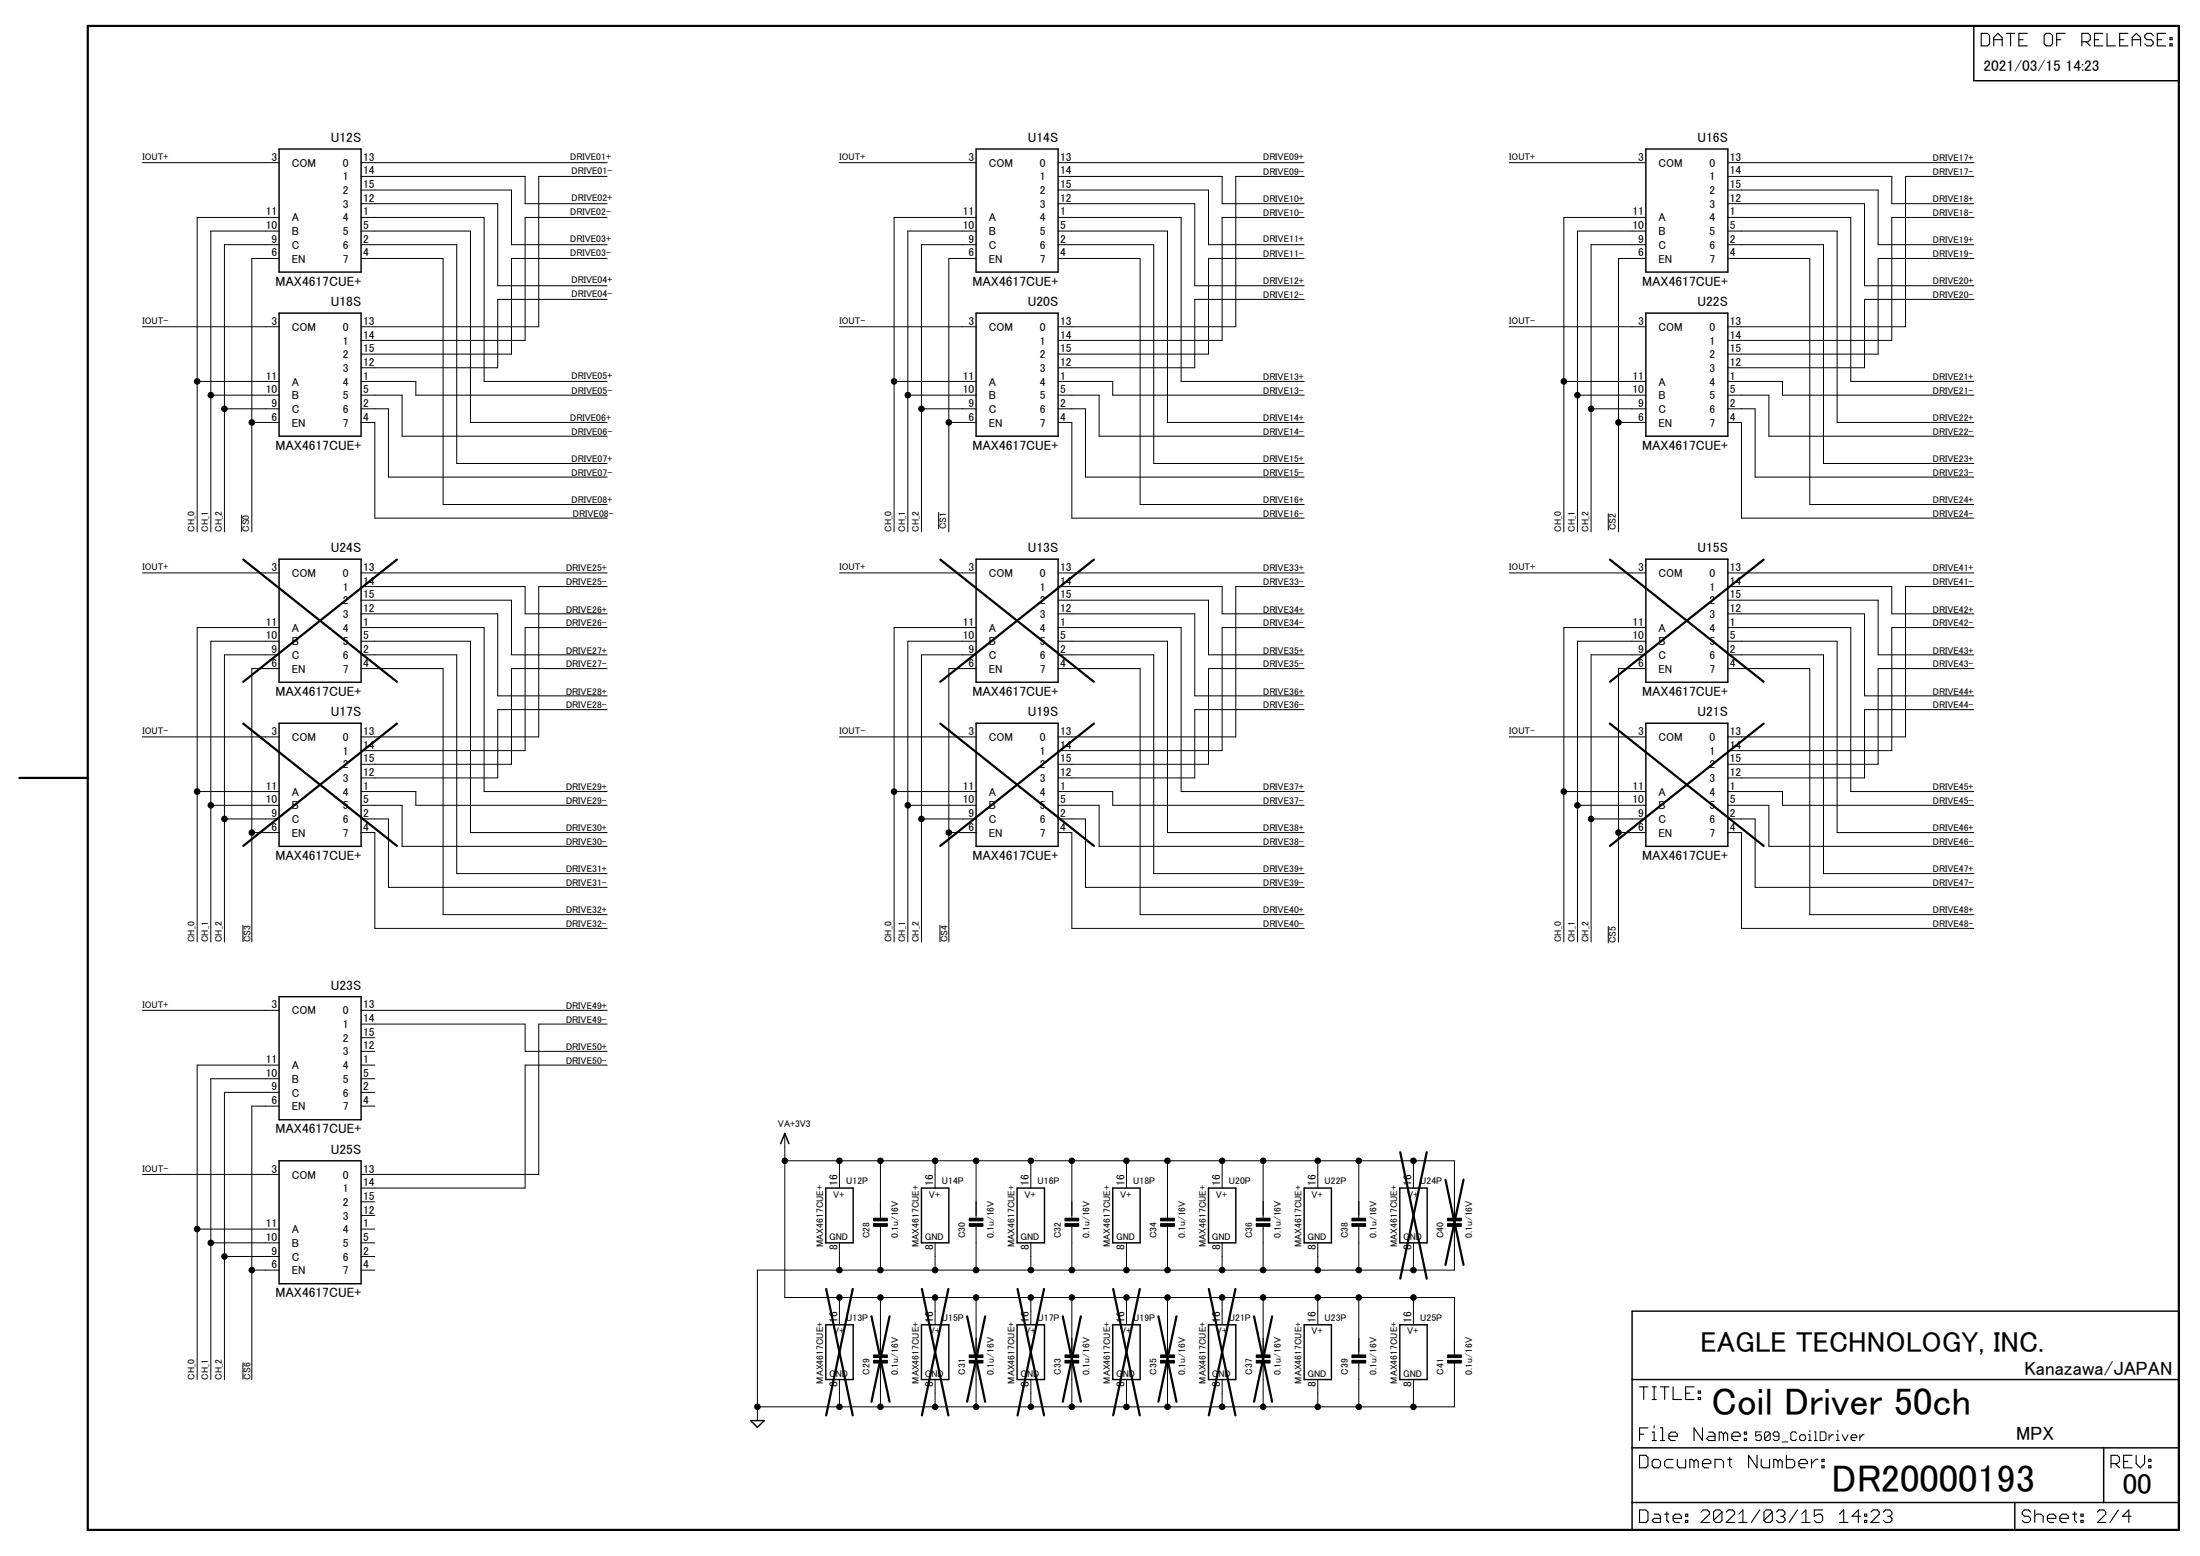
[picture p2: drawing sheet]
<svg xmlns="http://www.w3.org/2000/svg" width="420mm" height="297mm" viewBox="0 0 420 297" stroke-linecap="round" stroke-linejoin="round" font-family="sans-serif">
<g fill="none" stroke="#000" stroke-width=".19">
<path d="M27.2 31.1h26.1M69 31.1h47M69 33.7h31.3v5.2h15.7M69 36.3h28.7v10.4h18.3M69 38.9h26.1v15.6h20.9M116 33.7h-13.1v28.7h-33.9M160.3 31.1h26.1M202.1 31.1h47M202.1 33.7h31.3v5.2h15.7M202.1 36.3h28.7v10.4h18.3M202.1 38.9h26.1v15.6h20.9M249.1 33.7h-13.1v28.7h-33.9"/>
<path d="M288.2 31.1h26.1M330 31.1h47M330 33.7h31.3v5.2h15.7M330 36.3h28.7v10.4h18.3M330 38.9h26.1v15.6h20.9M377 33.7h-13.1v28.7h-33.9M53.3 41.5h-15.6v60M53.3 44.1h-13v57.4M53.3 46.7h-10.4v54.8M53.3 49.3h-5.2v52.2M69 41.5h23.5v31.3h23.5M69 44.1h20.9v36.5h26.1"/>
<path d="M69 46.7h18.2v41.8h28.8M69 49.3h15.6v47h31.4M116 41.5h-15.7v23.5h-31.3M116 49.3h-18.3v18.3h-28.7M116 57.1h-20.9v13.1h-26.1M186.4 41.5h-15.6v60M186.4 44.1h-13v57.4M186.4 46.7h-10.4v54.8M186.4 49.3h-5.2v52.2M202.1 41.5h23.5v31.3h23.5M202.1 44.1h20.9v36.5h26.1M202.1 46.7h18.2v41.8h28.8"/>
<path d="M202.1 49.3h15.6v47h31.4M249.1 41.5h-15.7v23.5h-31.3M249.1 49.3h-18.3v18.3h-28.7M249.1 57.1h-20.9v13.1h-26.1M314.3 41.5h-15.6v60M314.3 44.1h-13v57.4M314.3 46.7h-10.4v54.8M314.3 49.3h-5.2v52.2M330 49.3h15.6v47h31.4M330 41.5h23.5v31.3h23.5M330 44.1h20.9v36.5h26.1M330 46.7h18.3v41.8h28.7"/>
<path d="M377 41.5h-15.7v23.5h-31.3M377 49.3h-18.3v18.3h-28.7M377 57.1h-20.9v13.1h-26.1M27.2 62.4h26.1M37.7 72.8h15.6M40.3 75.4h13M42.9 78h10.4M69 72.8h10.4v2.6h36.6M69 75.4h7.8v7.9h39.2M69 78h5.2v13.1h41.8M160.3 62.4h26.1M170.8 72.8h15.6"/>
<path d="M173.4 75.4h13M176 78h10.4M202.1 72.8h10.4v2.6h36.6M202.1 75.4h7.8v7.9h39.2M202.1 78h5.2v13.1h41.8M288.2 62.4h26.1M298.7 72.8h15.6M301.3 75.4h13M303.9 78h10.4M330 72.8h10.4v2.6h36.6M330 75.4h7.8v7.9h39.2M330 78h5.2v13.1h41.8"/>
<path d="M46.1 98.3v3.2M48.1 80.6h5.2M69 80.6h2.6v18.3h44.4M179.3 97.7v3.3M181.2 80.6h5.2M202.1 80.6h2.6v18.3h44.4M307.1 98v3.3M309.1 80.6h5.2M330 80.6h2.6v18.3h44.4M27.2 109.4h26.1M53.3 119.8h-15.6v60M69 109.4h47"/>
<path d="M69 112h31.3v5.2h15.7M69 114.6h28.7v10.4h18.3M69 117.2h26.1v15.6h20.9M69 119.8h23.5v31.3h23.5M116 112h-13.1v28.7h-33.9M116 119.8h-15.7v23.5h-31.3M160.3 109.4h26.1M186.4 119.8h-15.6v60M202.1 109.4h47M202.1 112h31.3v5.2h15.7M202.1 114.6h28.7v10.4h18.3M202.1 117.2h26.1v15.6h20.9"/>
<path d="M202.1 119.8h23.5v31.3h23.5M249.1 112h-13.1v28.7h-33.9M249.1 119.8h-15.7v23.5h-31.3M288.2 109.4h26.1M314.3 119.8h-15.6v60M330 109.4h47M330 112h31.3v5.2h15.7M330 114.6h28.7v10.4h18.3M330 117.2h26.1v15.6h20.9M330 119.8h23.5v31.3h23.5M377 112h-13.1v28.7h-33.9M377 119.8h-15.7v23.5h-31.3"/>
<path d="M53.3 122.4h-13v57.4M53.3 125h-10.4v54.8M53.3 127.6h-5.2v52.2M69 122.4h20.9v36.5h26.1M69 125h18.2v41.8h28.8M69 127.6h15.6v47h31.4M116 127.6h-18.3v18.3h-28.7M116 135.5h-20.9v13h-26.1M186.4 122.4h-13v57.4M186.4 125h-10.4v54.8M186.4 127.6h-5.2v52.2M202.1 122.4h20.9v36.5h26.1"/>
<path d="M202.1 125h18.2v41.8h28.8M202.1 127.6h15.6v47h31.4M249.1 127.6h-18.3v18.3h-28.7M249.1 135.5h-20.9v13h-26.1M314.3 122.4h-13v57.4M314.3 125h-10.4v54.8M314.3 127.6h-5.2v52.2M330 127.6h15.6v47h31.4M330 122.4h20.9v36.5h26.1M330 125h18.3v41.8h28.7M377 127.6h-18.3v18.3h-28.7M377 135.5h-20.9v13h-26.1"/>
<path d="M27.2 140.7h26.1M37.7 151.1h15.6M40.3 153.7h13M42.9 156.3h10.4M48.1 158.9h5.2M69 151.1h10.4v2.6h36.6M69 153.7h7.8v7.9h39.2M69 156.3h5.2v13.1h41.8M69 158.9h2.6v18.3h44.4M160.3 140.7h26.1M170.8 151.1h15.6M173.4 153.7h13"/>
<path d="M176 156.3h10.4M181.2 158.9h5.2M202.1 151.1h10.4v2.6h36.6M202.1 153.7h7.8v7.9h39.2M202.1 156.3h5.2v13.1h41.8M202.1 158.9h2.6v18.3h44.4M288.2 140.7h26.1M298.7 151.1h15.6M301.3 153.7h13M303.9 156.3h10.4M309.1 158.9h5.2M330 151.1h10.4v2.6h36.6"/>
<path d="M330 153.7h7.8v7.9h39.2M330 156.3h5.2v13.1h41.8M330 158.9h2.6v18.3h44.4M46.4 176.6v3.2M179.5 176.6v3.2M307.1 176.8v3.3M27.2 192.9h26.1M69 192.9h47M69 195.5h31.3v5.2h15.7M69 198.1h2.6M116 195.5h-13.1v28.7h-33.9M53.3 203.3h-15.6v60.1"/>
<path d="M53.3 205.9h-13v57.5M53.3 208.5h-10.4v54.9M53.3 211.2h-5.2v52.2M69 200.7h2.6M69 203.3h2.6M69 205.9h2.6M69 208.5h2.6M69 211.2h2.6M116 203.3h-15.7v23.5h-31.3M149.9 216.4v31.3h127.9v11M27.2 224.2h26.1M37.7 234.6h15.6"/>
<path d="M40.3 237.3h13M42.9 239.9h10.4M69 229.4h2.6M69 232h2.6M69 234.6h2.6M69 237.3h2.6M69 239.9h2.6M149.9 221.6h127.9v11M160.3 221.6v5.2M160.3 237.3v5.2M168.1 221.6v11M168.1 234.1v8.4"/>
<path d="M178.6 221.6v5.2M178.6 237.3v5.2M186.4 221.6v11M186.4 234.1v8.4M196.9 221.6v5.2M196.9 237.3v5.2M204.7 221.6v11M204.7 234.1v8.4M215.1 221.6v5.2M215.1 237.3v5.2M223 221.6v11M223 234.1v8.4"/>
<path d="M233.4 221.6v5.2M233.4 237.3v5.2M241.2 221.6v11M241.2 234.1v8.4M251.7 221.6v5.2M251.7 237.3v5.2M259.5 221.6v11M259.5 234.1v8.4M269.9 221.6v5.2M269.9 237.3v5.2M277.8 234.1v8.4h-133.1v28.7M48.1 242.5h5.2"/>
<path d="M69 242.5h2.6M160.3 247.7v5.2M168.1 247.7v11M178.6 247.7v5.2M186.4 247.7v11M196.9 247.7v5.2M204.7 247.7v11M215.1 247.7v5.2M223 247.7v11M233.4 247.7v5.2M241.2 247.7v11M251.7 247.7v5.2"/>
<path d="M259.5 247.7v11M269.9 247.7v5.2M46.4 260.1v3.3M160.3 263.4v5.2M168.1 260.2v8.4M178.6 263.4v5.2M186.4 260.2v8.4M196.9 263.4v5.2M204.7 260.2v8.4M215.1 263.4v5.2M223 260.2v8.4M233.4 263.4v5.2"/>
<path d="M241.2 260.2v8.4M251.7 263.4v5.2M259.5 260.2v8.4M269.9 263.4v5.2M277.8 260.2v8.4h-133.1M336.4 273.3h-1.1v.9l.5-.3h.3l.3 .3v.5l-.3 .3h-.5l-.3-.3M338.1 273.6l-.3-.3h-.6l-.2 .3v1.1M338.1 273.6v1.1l-.3 .3h-.6l-.2-.3M338.1 273.6l-1.1 1.1M339.7 274.2h-.8l-.3-.3v-.3l.3-.3h.6l.2 .3v1.1l-.2 .3h-.6l-.3-.3M340.3 275.3h1.1M343.1 273.6l-.3-.3h-.5l-.3 .3v1.1l.3 .3h.5l.3-.3"/>
<path d="M344 273.9h.5l.3 .3v.5l-.3 .3h-.5l-.3-.3v-.5zM345.4 273.9h.3v1.1M345.4 275h.5M345.7 273.1v.2M346.5 273.3h.3v1.7M346.5 275h.5M347.6 273.3h.8l.3 .3v1.1l-.3 .3h-.8zM349.3 273.9v1.1M350.1 273.9h-.2l-.6 .5M350.7 273.9h.3v1.1M350.7 275h.6M351 273.1v.2"/>
<path d="M351.8 273.9l.6 1.1 .5-1.1M353.5 274.4h1.1v-.2l-.3-.3h-.5l-.3 .3v.5l.3 .3h.5M355.2 273.9v1.1M356 273.9h-.3l-.5 .5"/>
</g>
<g fill="none" stroke="#000" stroke-width=".42">
<path d="M16.8 5h399.3v287.1h-399.3zM46.5 106.8l29.3 23.4M75.8 106.8l-29.3 23.4M179.6 106.8l29.3 23.4M208.9 106.8l-29.3 23.4M307.5 106.8l29.3 23.4M336.8 106.8l-29.3 23.4M46.5 138.1l29.3 23.4M75.8 138.1l-29.3 23.4M179.6 138.1l29.3 23.4M208.9 138.1l-29.3 23.4M307.5 138.1l29.3 23.4"/>
<path d="M336.8 138.1l-29.3 23.4M3.7 148.5h13.1M267.4 220l5.1 24.1M272.5 220l-5.1 24.1M276.1 225.2l3.4 16.3M279.5 225.2l-3.4 16.3M157.8 246.1l5.1 24.1M162.9 246.1l-5.1 24.1M166.4 251.3l3.5 16.3M169.9 251.3l-3.5 16.3M176.1 246.1l5 24.1M181.1 246.1l-5 24.1"/>
<path d="M184.7 251.3l3.5 16.3M188.2 251.3l-3.5 16.3M194.3 246.1l5.1 24.1M199.4 246.1l-5.1 24.1M203 251.3l3.4 16.3M206.4 251.3l-3.4 16.3M212.6 246.1l5.1 24.1M217.7 246.1l-5.1 24.1M221.2 251.3l3.5 16.3M224.7 251.3l-3.5 16.3M230.9 246.1l5 24.1M235.9 246.1l-5 24.1"/>
<path d="M239.5 251.3l3.5 16.3M243 251.3l-3.5 16.3"/>
</g>
<g fill="none" stroke="#000" stroke-width=".28">
<path d="M377 5h39.1v10.4h-39.1zM53.3 28.4h15.7v23.5h-15.7zM186.4 28.4h15.7v23.5h-15.7zM314.3 28.4h15.7v23.5h-15.7zM53.3 59.8h15.7v23.5h-15.7zM186.4 59.8h15.7v23.5h-15.7zM314.3 59.8h15.7v23.5h-15.7zM53.3 106.7h15.7v23.5h-15.7zM186.4 106.7h15.7v23.5h-15.7zM314.3 106.7h15.7v23.5h-15.7zM53.3 138.1h15.7v23.5h-15.7zM186.4 138.1h15.7v23.5h-15.7z"/>
<path d="M314.3 138.1h15.7v23.5h-15.7zM53.3 190.3h15.7v23.5h-15.7zM149.1 218.3l.8-1.9 .8 1.9M53.3 221.6h15.7v23.5h-15.7zM157.7 226.8h5.2v10.5h-5.2zM176 226.8h5.2v10.5h-5.2zM194.2 226.8h5.3v10.5h-5.3zM212.5 226.8h5.2v10.5h-5.2zM230.8 226.8h5.2v10.5h-5.2zM249.1 226.8h5.2v10.5h-5.2zM267.3 226.8h5.3v10.5h-5.3zM157.7 252.9h5.2v10.5h-5.2z"/>
<path d="M176 252.9h5.2v10.5h-5.2zM194.2 252.9h5.3v10.5h-5.3zM212.5 252.9h5.2v10.5h-5.2zM230.8 252.9h5.2v10.5h-5.2zM249.1 252.9h5.2v10.5h-5.2zM267.3 252.9h5.3v10.5h-5.3zM311.7 250.3h104.4v41.8h-104.4zM143.4 271.2h2.6l-1.3 1.3zM311.7 276.4h104.4M311.7 263.4h104.4M401.8 276.4v10.4M311.7 286.8h104.4"/>
<path d="M384.8 286.8v5.3"/>
</g>
<g fill="none" stroke="#000" stroke-width=".21">
<path d="M378.4 6.4h1.2l.4 .4v1.6l-.4 .4h-1.2zM380.8 8.8v-1.6l.8-.8 .8 .8v1.6M380.8 7.6h1.6M383.2 6.4h1.6M384 6.4v2.4M385.6 7.6h.8M387.2 6.4h-1.6v2.4h1.6M390.8 6.4h.8l.4 .4v1.6l-.4 .4h-.8l-.4-.4v-1.6zM392.8 7.6h.8M394.4 6.4h-1.6v2.4M397.6 8h1.2l.4-.4v-.8l-.4-.4h-1.2v2.4M398.4 8l.8 .8"/>
<path d="M400 7.6h.8M401.6 6.4h-1.6v2.4h1.6M402.4 6.4v2.4h1.6M404.8 7.6h.8M406.4 6.4h-1.6v2.4h1.6M407.2 7.6h1.6M407.2 8.8v-1.6l.8-.8 .8 .8v1.6M411.2 6.8l-.4-.4h-.8l-.4 .4v.4l.4 .4h.8l.4 .4v.4l-.4 .4h-.8l-.4-.4M412 7.6h.8M413.6 6.4h-1.6v2.4h1.6M414.4 8.4h.4v.4h-.4zM414.4 7.2h.4v.4h-.4z"/>
<path d="M313.1 277.8h1.2l.4 .4v1.6l-.4 .4h-1.2zM313.1 264.8h1.6M313.1 273.8h.8M313.9 264.8v2.4M314.7 272.6h-1.6v2.4M315.5 264.8h.8M315.5 267.2h.8M315.5 273.4h.4v1.6M315.5 275h.8M315.9 278.6h.8l.4 .4v.8l-.4 .4h-.8l-.4-.4v-.8zM315.9 264.8v2.4M315.9 272.2v.4"/>
<path d="M317.1 264.8h1.6M317.1 272.6h.4v2.4M317.1 275h.8M317.9 264.8v2.4M318.7 274.2h1.6v-.4l-.4-.4h-.8l-.4 .4v.8l.4 .4h.8M319.5 264.8v2.4h1.6M319.5 278.6h-1.2l-.4 .4v.8l.4 .4h1.2M320.3 278.6v1.2l.4 .4h1.2v-1.6M321.9 266h.8M323.5 264.8h-1.6v2.4h1.6M323.5 279l-.4-.4h-.4v1.6M323.5 279l.4-.4 .4 .4v1.2"/>
<path d="M323.5 279v1.2M324.3 266.8h.4v.4h-.4zM324.3 265.6h.4v.4h-.4zM325.1 279.4h1.6v-.4l-.4-.4h-.8l-.4 .4v.8l.4 .4h.8M325.1 272.6v2.4l-1.6-2.4v2.4M326.3 273.4h.8l.4 .4v1.2h-1.2l-.4-.4 .4-.4h1.2M329.1 273.8v1.2M329.1 273.8l-.4-.4h-.4v1.6M329.1 273.8l.4-.4 .4 .4v1.2M329.9 278.6h.9M330.3 278.2v1.6l.5 .4M330.8 274.2h1.5v-.4l-.4-.4h-.7l-.4 .4v.8l.4 .4h.7"/>
<path d="M333.1 273.4h.4v.4h-.4zM333.1 274.6h.4v.4h-.4zM335.6 277.8v2.4l-1.7-2.4v2.4M336.4 278.6v1.2l.3 .4h1.2v-1.6M339.6 279l-.4-.4h-.4v1.6M339.6 279v1.2M339.6 279l.4-.4 .4 .4v1.2M341.2 277.8v2.4h1.1l.5-.4v-.8l-.5-.4h-1.1M343.6 279.4h1.6v-.4l-.4-.4h-.8l-.4 .4v.8l.4 .4h.8M346 278.6v1.6M347.2 278.6h-.4l-.8 .8M348 279.8h.4v.4h-.4z"/>
<path d="M348 278.6h.4v.4h-.4zM403.2 279.4h1.2l.4-.4v-.8l-.4-.4h-1.2v2.4M404 279.4l.8 .8M405.6 279h.8M407.2 277.8h-1.6v2.4h1.6M408 277.8v1.6l.8 .8 .8-.8v-1.6M410.4 279.8h.4v.4h-.4zM410.4 278.6h.4v.4h-.4zM313.1 288.2h1.2l.4 .4v1.6l-.4 .4h-1.2zM315.9 289.1h.8l.4 .4v1.1h-1.2l-.4-.4 .4-.3h1.2M317.9 289.1h.8M318.3 288.6v1.6l.4 .4"/>
<path d="M319.5 289.9h1.6v-.4l-.4-.4h-.8l-.4 .4v.7l.4 .4h.8M321.9 290.2h.4v.4h-.4zM321.9 289.1h.4v.4h-.4zM324.9 288.6l.4-.4h.8l.4 .4v.5l-1.6 1.5h1.6M327.5 280.2v-1.6h1.2l.4 .4v1.2M328.9 288.6v1.6l-.4 .4h-.8l-.4-.4M328.9 288.6l-.4-.4h-.8l-.4 .4v1.6M328.9 288.6l-1.6 1.6M329.7 288.6l.4-.4h.8l.4 .4v.5l-1.6 1.5h1.6M332.1 290.6h1.6M332.1 289.1l.8-.9v2.4M336.1 288.2l-1.6 2.4"/>
<path d="M338.5 288.6v1.6l-.4 .4h-.8l-.4-.4M338.5 288.6l-.4-.4h-.8l-.4 .4v1.6M338.5 288.6l-1.6 1.6M339.3 288.6l.4-.4h.8l.4 .4v.5l-.4 .4M340.1 289.5h.4M340.5 289.5l.4 .4v.3l-.4 .4h-.8l-.4-.4M343.3 288.2l-1.6 2.4M344.1 290.6h1.6M344.1 289.1l.8-.9v2.4M348.1 288.2h-1.6v1.3l.8-.4h.4l.4 .4v.7l-.4 .4h-.8l-.4-.4M351.3 290.6h1.6M351.3 289.1l.8-.9v2.4"/>
<path d="M355.3 289.5h-1.6l1.2-1.3v2.4M356.1 290.2h.4v.4h-.4zM356.1 289.1h.4v.4h-.4zM357.3 288.6l.4-.4h.8l.4 .4v.5l-1.6 1.5h1.6M359.7 288.6l.4-.4h.8l.4 .4v.5l-.4 .4M360.5 289.5h.4M360.9 289.5l.4 .4v.3l-.4 .4h-.8l-.4-.4M387.8 288.6l-.4-.4h-.8l-.4 .4v.5l.4 .4h.8l.4 .4v.3l-.4 .4h-.8l-.4-.4M388.6 289.5l.4-.4h.8l.4 .4v1.1M388.6 288.2v2.4M391 289.9h1.6v-.4l-.4-.4h-.8l-.4 .4v.7l.4 .4h.8M393.4 289.9h1.6v-.4l-.4-.4h-.8l-.4 .4v.7l.4 .4h.8"/>
<path d="M395.8 289.1h.8M396.2 288.6v1.6l.4 .4M397.4 290.2h.4v.4h-.4zM397.4 289.1h.4v.4h-.4zM400.6 288.6l.4-.4h.8l.4 .4v.5l-1.6 1.5h1.6M404.6 288.2l-1.6 2.4M407 289.5h-1.6l1.2-1.3v2.4"/>
</g>
<g fill="#000" stroke="#000" stroke-width=".19">
<path d="M166.8 232.6h2.7v.5h-2.7zM166.8 233.6h2.7v.5h-2.7zM185.1 232.6h2.6v.5h-2.6zM185.1 233.6h2.6v.5h-2.6zM203.4 232.6h2.6v.5h-2.6zM203.4 233.6h2.6v.5h-2.6zM221.7 232.6h2.6v.5h-2.6zM221.7 233.6h2.6v.5h-2.6zM239.9 232.6h2.6v.5h-2.6zM239.9 233.6h2.6v.5h-2.6zM258.2 232.6h2.6v.5h-2.6zM258.2 233.6h2.6v.5h-2.6z"/>
<path d="M276.5 232.6h2.6v.5h-2.6zM276.5 233.6h2.6v.5h-2.6zM166.8 258.7h2.7v.5h-2.7zM166.8 259.7h2.7v.5h-2.7zM185.1 258.7h2.6v.5h-2.6zM185.1 259.7h2.6v.5h-2.6zM203.4 258.7h2.6v.5h-2.6zM203.4 259.7h2.6v.5h-2.6zM221.7 258.7h2.6v.5h-2.6zM221.7 259.7h2.6v.5h-2.6zM239.9 258.7h2.6v.5h-2.6zM239.9 259.7h2.6v.5h-2.6z"/>
<path d="M258.2 258.7h2.6v.5h-2.6zM258.2 259.7h2.6v.5h-2.6zM276.5 258.7h2.6v.5h-2.6zM276.5 259.7h2.6v.5h-2.6z"/>
</g>
<g fill="#000" stroke="#000" stroke-width=".19">
<circle cx="37.7" cy="72.8" r=".53"/>
<circle cx="40.3" cy="75.4" r=".53"/>
<circle cx="42.9" cy="78" r=".53"/>
<circle cx="170.8" cy="72.8" r=".53"/>
<circle cx="173.4" cy="75.4" r=".53"/>
<circle cx="176" cy="78" r=".53"/>
<circle cx="298.7" cy="72.8" r=".53"/>
<circle cx="301.3" cy="75.4" r=".53"/>
<circle cx="303.9" cy="78" r=".53"/>
<circle cx="48.1" cy="80.6" r=".53"/>
<circle cx="181.2" cy="80.6" r=".53"/>
<circle cx="309.1" cy="80.6" r=".53"/>
<circle cx="37.7" cy="151.1" r=".53"/>
<circle cx="40.3" cy="153.7" r=".53"/>
<circle cx="42.9" cy="156.3" r=".53"/>
<circle cx="48.1" cy="158.9" r=".53"/>
<circle cx="170.8" cy="151.1" r=".53"/>
<circle cx="173.4" cy="153.7" r=".53"/>
<circle cx="176" cy="156.3" r=".53"/>
<circle cx="181.2" cy="158.9" r=".53"/>
<circle cx="298.7" cy="151.1" r=".53"/>
<circle cx="301.3" cy="153.7" r=".53"/>
<circle cx="303.9" cy="156.3" r=".53"/>
<circle cx="309.1" cy="158.9" r=".53"/>
<circle cx="37.7" cy="234.6" r=".53"/>
<circle cx="40.3" cy="237.3" r=".53"/>
<circle cx="42.9" cy="239.9" r=".53"/>
<circle cx="149.9" cy="221.6" r=".53"/>
<circle cx="160.3" cy="221.6" r=".53"/>
<circle cx="168.1" cy="221.6" r=".53"/>
<circle cx="178.6" cy="221.6" r=".53"/>
<circle cx="186.4" cy="221.6" r=".53"/>
<circle cx="196.9" cy="221.6" r=".53"/>
<circle cx="204.7" cy="221.6" r=".53"/>
<circle cx="215.1" cy="221.6" r=".53"/>
<circle cx="223" cy="221.6" r=".53"/>
<circle cx="233.4" cy="221.6" r=".53"/>
<circle cx="241.2" cy="221.6" r=".53"/>
<circle cx="251.7" cy="221.6" r=".53"/>
<circle cx="259.5" cy="221.6" r=".53"/>
<circle cx="269.9" cy="221.6" r=".53"/>
<circle cx="48.1" cy="242.5" r=".53"/>
<circle cx="160.3" cy="242.5" r=".53"/>
<circle cx="160.3" cy="247.7" r=".53"/>
<circle cx="168.1" cy="242.5" r=".53"/>
<circle cx="168.1" cy="247.7" r=".53"/>
<circle cx="178.6" cy="247.7" r=".53"/>
<circle cx="178.6" cy="242.5" r=".53"/>
<circle cx="186.4" cy="247.7" r=".53"/>
<circle cx="186.4" cy="242.5" r=".53"/>
<circle cx="196.9" cy="242.5" r=".53"/>
<circle cx="196.9" cy="247.7" r=".53"/>
<circle cx="204.7" cy="247.7" r=".53"/>
<circle cx="204.7" cy="242.5" r=".53"/>
<circle cx="215.1" cy="242.5" r=".53"/>
<circle cx="215.1" cy="247.7" r=".53"/>
<circle cx="223" cy="247.7" r=".53"/>
<circle cx="223" cy="242.5" r=".53"/>
<circle cx="233.4" cy="242.5" r=".53"/>
<circle cx="233.4" cy="247.7" r=".53"/>
<circle cx="241.2" cy="247.7" r=".53"/>
<circle cx="241.2" cy="242.5" r=".53"/>
<circle cx="251.7" cy="242.5" r=".53"/>
<circle cx="251.7" cy="247.7" r=".53"/>
<circle cx="259.5" cy="247.7" r=".53"/>
<circle cx="259.5" cy="242.5" r=".53"/>
<circle cx="269.9" cy="247.7" r=".53"/>
<circle cx="269.9" cy="242.5" r=".53"/>
<circle cx="144.7" cy="268.6" r=".53"/>
<circle cx="160.3" cy="268.6" r=".53"/>
<circle cx="168.1" cy="268.6" r=".53"/>
<circle cx="178.6" cy="268.6" r=".53"/>
<circle cx="186.4" cy="268.6" r=".53"/>
<circle cx="196.9" cy="268.6" r=".53"/>
<circle cx="204.7" cy="268.6" r=".53"/>
<circle cx="215.1" cy="268.6" r=".53"/>
<circle cx="223" cy="268.6" r=".53"/>
<circle cx="233.4" cy="268.6" r=".53"/>
<circle cx="241.2" cy="268.6" r=".53"/>
<circle cx="251.7" cy="268.6" r=".53"/>
<circle cx="259.5" cy="268.6" r=".53"/>
<circle cx="269.9" cy="268.6" r=".53"/>
</g>
<g font-size="7.4">
<text x="326.8" y="270.1">Coil Driver 50ch</text>
<text x="349.8" y="284.7">DR20000193</text>
</g>
<g font-size="5.5">
<text x="324.8" y="258.1">EAGLE TECHNOLOGY, INC.</text>
<text x="405.4" y="285.3">00</text>
</g>
<g font-size="3.7">
<text x="386.6" y="262.6">Kanazawa/JAPAN</text>
<text x="385.1" y="274.8">MPX</text>
</g>
<g font-size="2.9">
<text x="378.8" y="13.6">2021/03/15</text>
<text x="394.5" y="13.6">14:23</text>
</g>
<g font-size="2.6">
<text x="63.2" y="27.1">U12S</text>
<text x="196.3" y="27.1">U14S</text>
<text x="324.2" y="27.1">U16S</text>
<text x="52.6" y="54.5">MAX4617CUE+</text>
<text x="63.2" y="58.5">U18S</text>
<text x="185.7" y="54.5">MAX4617CUE+</text>
<text x="196.3" y="58.5">U20S</text>
<text x="313.6" y="54.5">MAX4617CUE+</text>
<text x="324.2" y="58.5">U22S</text>
<text x="52.6" y="85.9">MAX4617CUE+</text>
<text x="185.7" y="85.9">MAX4617CUE+</text>
<text x="313.6" y="85.9">MAX4617CUE+</text>
<text x="63.2" y="105.4">U24S</text>
<text x="196.3" y="105.4">U13S</text>
<text x="324.2" y="105.4">U15S</text>
<text x="52.6" y="132.8">MAX4617CUE+</text>
<text x="63.2" y="136.8">U17S</text>
<text x="185.7" y="132.8">MAX4617CUE+</text>
<text x="196.3" y="136.8">U19S</text>
<text x="313.6" y="132.8">MAX4617CUE+</text>
<text x="324.2" y="136.8">U21S</text>
<text x="52.6" y="164.2">MAX4617CUE+</text>
<text x="185.7" y="164.2">MAX4617CUE+</text>
<text x="313.6" y="164.2">MAX4617CUE+</text>
<text x="63.2" y="189">U23S</text>
<text x="52.6" y="216.4">MAX4617CUE+</text>
<text x="63.2" y="220.3">U25S</text>
<text x="52.6" y="247.7">MAX4617CUE+</text>
</g>
<g font-size="2.2">
<text x="51.8" y="30.7">3</text>
<text x="55.7" y="31.8">COM</text>
<text x="65.5" y="31.8">0</text>
<text x="65.5" y="34.5">1</text>
<text x="69.3" y="30.7">13</text>
<text x="69.3" y="33.3">14</text>
<text x="69.3" y="35.9">15</text>
<text x="185" y="30.7">3</text>
<text x="188.8" y="31.8">COM</text>
<text x="198.6" y="31.8">0</text>
<text x="198.6" y="34.5">1</text>
<text x="202.4" y="30.7">13</text>
<text x="202.4" y="33.3">14</text>
<text x="202.4" y="35.9">15</text>
<text x="312.9" y="30.7">3</text>
<text x="316.7" y="31.8">COM</text>
<text x="326.5" y="31.8">0</text>
<text x="326.5" y="34.5">1</text>
<text x="330.3" y="30.7">13</text>
<text x="330.3" y="33.3">14</text>
<text x="330.3" y="35.9">15</text>
<text x="50.7" y="41.1">11</text>
<text x="65.5" y="37.1">2</text>
<text x="65.5" y="39.7">3</text>
<text x="69.3" y="38.5">12</text>
<text x="69.3" y="41.1">1</text>
<text x="183.9" y="41.1">11</text>
<text x="198.6" y="37.1">2</text>
<text x="198.6" y="39.7">3</text>
<text x="202.4" y="38.5">12</text>
<text x="202.4" y="41.1">1</text>
<text x="311.8" y="41.1">11</text>
<text x="326.5" y="37.1">2</text>
<text x="326.5" y="39.7">3</text>
<text x="330.3" y="38.5">12</text>
<text x="330.3" y="41.1">1</text>
<text x="50.7" y="43.7">10</text>
<text x="51.8" y="46.4">9</text>
<text x="55.7" y="42.3">A</text>
<text x="55.7" y="44.9">B</text>
<text x="55.7" y="47.5">C</text>
<text x="65.5" y="42.3">4</text>
<text x="65.5" y="44.9">5</text>
<text x="65.5" y="47.5">6</text>
<text x="69.3" y="43.7">5</text>
<text x="69.3" y="46.4">2</text>
<text x="183.9" y="43.7">10</text>
<text x="185" y="46.4">9</text>
<text x="188.8" y="42.3">A</text>
<text x="188.8" y="44.9">B</text>
<text x="188.8" y="47.5">C</text>
<text x="198.6" y="42.3">4</text>
<text x="198.6" y="44.9">5</text>
<text x="198.6" y="47.5">6</text>
<text x="202.4" y="43.7">5</text>
<text x="202.4" y="46.4">2</text>
<text x="311.8" y="43.7">10</text>
<text x="312.9" y="46.4">9</text>
<text x="316.7" y="42.3">A</text>
<text x="316.7" y="44.9">B</text>
<text x="316.7" y="47.5">C</text>
<text x="326.5" y="42.3">4</text>
<text x="326.5" y="44.9">5</text>
<text x="326.5" y="47.5">6</text>
<text x="330.3" y="43.7">5</text>
<text x="330.3" y="46.4">2</text>
<text x="51.8" y="49">6</text>
<text x="55.7" y="50.1">EN</text>
<text x="65.5" y="50.1">7</text>
<text x="69.3" y="49">4</text>
<text x="185" y="49">6</text>
<text x="188.8" y="50.1">EN</text>
<text x="198.6" y="50.1">7</text>
<text x="202.4" y="49">4</text>
<text x="312.9" y="49">6</text>
<text x="316.7" y="50.1">EN</text>
<text x="326.5" y="50.1">7</text>
<text x="330.3" y="49">4</text>
<text x="51.8" y="62">3</text>
<text x="55.7" y="63.2">COM</text>
<text x="65.5" y="63.2">0</text>
<text x="65.5" y="65.8">1</text>
<text x="69.3" y="62">13</text>
<text x="69.3" y="64.6">14</text>
<text x="185" y="62">3</text>
<text x="188.8" y="63.2">COM</text>
<text x="198.6" y="63.2">0</text>
<text x="198.6" y="65.8">1</text>
<text x="202.4" y="62">13</text>
<text x="202.4" y="64.6">14</text>
<text x="312.9" y="62">3</text>
<text x="316.7" y="63.2">COM</text>
<text x="326.5" y="63.2">0</text>
<text x="326.5" y="65.8">1</text>
<text x="330.3" y="62">13</text>
<text x="330.3" y="64.6">14</text>
<text x="65.5" y="68.4">2</text>
<text x="65.5" y="71">3</text>
<text x="69.3" y="67.2">15</text>
<text x="69.3" y="69.8">12</text>
<text x="198.6" y="68.4">2</text>
<text x="198.6" y="71">3</text>
<text x="202.4" y="67.2">15</text>
<text x="202.4" y="69.8">12</text>
<text x="326.5" y="68.4">2</text>
<text x="326.5" y="71">3</text>
<text x="330.3" y="67.2">15</text>
<text x="330.3" y="69.8">12</text>
<text x="50.7" y="72.5">11</text>
<text x="50.7" y="75.1">10</text>
<text x="51.8" y="77.7">9</text>
<text x="55.7" y="73.6">A</text>
<text x="55.7" y="76.2">B</text>
<text x="65.5" y="73.6">4</text>
<text x="65.5" y="76.2">5</text>
<text x="69.3" y="72.5">1</text>
<text x="69.3" y="75.1">5</text>
<text x="69.3" y="77.7">2</text>
<text x="183.9" y="72.5">11</text>
<text x="183.9" y="75.1">10</text>
<text x="185" y="77.7">9</text>
<text x="188.8" y="73.6">A</text>
<text x="188.8" y="76.2">B</text>
<text x="198.6" y="73.6">4</text>
<text x="198.6" y="76.2">5</text>
<text x="202.4" y="72.5">1</text>
<text x="202.4" y="75.1">5</text>
<text x="202.4" y="77.7">2</text>
<text x="311.8" y="72.5">11</text>
<text x="311.8" y="75.1">10</text>
<text x="312.9" y="77.7">9</text>
<text x="316.7" y="73.6">A</text>
<text x="316.7" y="76.2">B</text>
<text x="326.5" y="73.6">4</text>
<text x="326.5" y="76.2">5</text>
<text x="330.3" y="72.5">1</text>
<text x="330.3" y="75.1">5</text>
<text x="330.3" y="77.7">2</text>
<text x="51.8" y="80.3">6</text>
<text x="55.7" y="78.8">C</text>
<text x="55.7" y="81.4">EN</text>
<text x="65.5" y="78.8">6</text>
<text x="65.5" y="81.4">7</text>
<text x="69.3" y="80.3">4</text>
<text x="185" y="80.3">6</text>
<text x="188.8" y="78.8">C</text>
<text x="188.8" y="81.4">EN</text>
<text x="198.6" y="78.8">6</text>
<text x="198.6" y="81.4">7</text>
<text x="202.4" y="80.3">4</text>
<text x="312.9" y="80.3">6</text>
<text x="316.7" y="78.8">C</text>
<text x="316.7" y="81.4">EN</text>
<text x="326.5" y="78.8">6</text>
<text x="326.5" y="81.4">7</text>
<text x="330.3" y="80.3">4</text>
<text x="51.8" y="109">3</text>
<text x="55.7" y="110.1">COM</text>
<text x="65.5" y="110.1">0</text>
<text x="65.5" y="112.8">1</text>
<text x="69.3" y="109">13</text>
<text x="69.3" y="111.6">14</text>
<text x="185" y="109">3</text>
<text x="188.8" y="110.1">COM</text>
<text x="198.6" y="110.1">0</text>
<text x="198.6" y="112.8">1</text>
<text x="202.4" y="109">13</text>
<text x="202.4" y="111.6">14</text>
<text x="312.9" y="109">3</text>
<text x="316.7" y="110.1">COM</text>
<text x="326.5" y="110.1">0</text>
<text x="326.5" y="112.8">1</text>
<text x="330.3" y="109">13</text>
<text x="330.3" y="111.6">14</text>
<text x="50.7" y="119.4">11</text>
<text x="65.5" y="115.4">2</text>
<text x="65.5" y="118">3</text>
<text x="69.3" y="114.2">15</text>
<text x="69.3" y="116.8">12</text>
<text x="69.3" y="119.4">1</text>
<text x="183.9" y="119.4">11</text>
<text x="198.6" y="115.4">2</text>
<text x="198.6" y="118">3</text>
<text x="202.4" y="114.2">15</text>
<text x="202.4" y="116.8">12</text>
<text x="202.4" y="119.4">1</text>
<text x="311.8" y="119.4">11</text>
<text x="326.5" y="115.4">2</text>
<text x="326.5" y="118">3</text>
<text x="330.3" y="114.2">15</text>
<text x="330.3" y="116.8">12</text>
<text x="330.3" y="119.4">1</text>
<text x="50.7" y="122">10</text>
<text x="51.8" y="124.7">9</text>
<text x="55.7" y="120.6">A</text>
<text x="55.7" y="123.2">B</text>
<text x="55.7" y="125.8">C</text>
<text x="65.5" y="120.6">4</text>
<text x="65.5" y="123.2">5</text>
<text x="65.5" y="125.8">6</text>
<text x="69.3" y="122">5</text>
<text x="69.3" y="124.7">2</text>
<text x="183.9" y="122">10</text>
<text x="185" y="124.7">9</text>
<text x="188.8" y="120.6">A</text>
<text x="188.8" y="123.2">B</text>
<text x="188.8" y="125.8">C</text>
<text x="198.6" y="120.6">4</text>
<text x="198.6" y="123.2">5</text>
<text x="198.6" y="125.8">6</text>
<text x="202.4" y="122">5</text>
<text x="202.4" y="124.7">2</text>
<text x="311.8" y="122">10</text>
<text x="312.9" y="124.7">9</text>
<text x="316.7" y="120.6">A</text>
<text x="316.7" y="123.2">B</text>
<text x="316.7" y="125.8">C</text>
<text x="326.5" y="120.6">4</text>
<text x="326.5" y="123.2">5</text>
<text x="326.5" y="125.8">6</text>
<text x="330.3" y="122">5</text>
<text x="330.3" y="124.7">2</text>
<text x="51.8" y="127.3">6</text>
<text x="55.7" y="128.4">EN</text>
<text x="65.5" y="128.4">7</text>
<text x="69.3" y="127.3">4</text>
<text x="185" y="127.3">6</text>
<text x="188.8" y="128.4">EN</text>
<text x="198.6" y="128.4">7</text>
<text x="202.4" y="127.3">4</text>
<text x="312.9" y="127.3">6</text>
<text x="316.7" y="128.4">EN</text>
<text x="326.5" y="128.4">7</text>
<text x="330.3" y="127.3">4</text>
<text x="51.8" y="140.3">3</text>
<text x="55.7" y="141.5">COM</text>
<text x="65.5" y="141.5">0</text>
<text x="69.3" y="140.3">13</text>
<text x="69.3" y="142.9">14</text>
<text x="185" y="140.3">3</text>
<text x="188.8" y="141.5">COM</text>
<text x="198.6" y="141.5">0</text>
<text x="202.4" y="140.3">13</text>
<text x="202.4" y="142.9">14</text>
<text x="312.9" y="140.3">3</text>
<text x="316.7" y="141.5">COM</text>
<text x="326.5" y="141.5">0</text>
<text x="330.3" y="140.3">13</text>
<text x="330.3" y="142.9">14</text>
<text x="65.5" y="144.1">1</text>
<text x="65.5" y="146.7">2</text>
<text x="65.5" y="149.3">3</text>
<text x="69.3" y="145.5">15</text>
<text x="69.3" y="148.1">12</text>
<text x="198.6" y="144.1">1</text>
<text x="198.6" y="146.7">2</text>
<text x="198.6" y="149.3">3</text>
<text x="202.4" y="145.5">15</text>
<text x="202.4" y="148.1">12</text>
<text x="326.5" y="144.1">1</text>
<text x="326.5" y="146.7">2</text>
<text x="326.5" y="149.3">3</text>
<text x="330.3" y="145.5">15</text>
<text x="330.3" y="148.1">12</text>
<text x="50.7" y="150.8">11</text>
<text x="50.7" y="153.4">10</text>
<text x="51.8" y="156">9</text>
<text x="55.7" y="151.9">A</text>
<text x="55.7" y="154.5">B</text>
<text x="65.5" y="151.9">4</text>
<text x="65.5" y="154.5">5</text>
<text x="69.3" y="150.8">1</text>
<text x="69.3" y="153.4">5</text>
<text x="69.3" y="156">2</text>
<text x="183.9" y="150.8">11</text>
<text x="183.9" y="153.4">10</text>
<text x="185" y="156">9</text>
<text x="188.8" y="151.9">A</text>
<text x="188.8" y="154.5">B</text>
<text x="198.6" y="151.9">4</text>
<text x="198.6" y="154.5">5</text>
<text x="202.4" y="150.8">1</text>
<text x="202.4" y="153.4">5</text>
<text x="202.4" y="156">2</text>
<text x="311.8" y="150.8">11</text>
<text x="311.8" y="153.4">10</text>
<text x="312.9" y="156">9</text>
<text x="316.7" y="151.9">A</text>
<text x="316.7" y="154.5">B</text>
<text x="326.5" y="151.9">4</text>
<text x="326.5" y="154.5">5</text>
<text x="330.3" y="150.8">1</text>
<text x="330.3" y="153.4">5</text>
<text x="330.3" y="156">2</text>
<text x="51.8" y="158.6">6</text>
<text x="55.7" y="157.1">C</text>
<text x="55.7" y="159.7">EN</text>
<text x="65.5" y="157.1">6</text>
<text x="65.5" y="159.7">7</text>
<text x="69.3" y="158.6">4</text>
<text x="185" y="158.6">6</text>
<text x="188.8" y="157.1">C</text>
<text x="188.8" y="159.7">EN</text>
<text x="198.6" y="157.1">6</text>
<text x="198.6" y="159.7">7</text>
<text x="202.4" y="158.6">4</text>
<text x="312.9" y="158.6">6</text>
<text x="316.7" y="157.1">C</text>
<text x="316.7" y="159.7">EN</text>
<text x="326.5" y="157.1">6</text>
<text x="326.5" y="159.7">7</text>
<text x="330.3" y="158.6">4</text>
<text x="51.8" y="192.5">3</text>
<text x="55.7" y="193.7">COM</text>
<text x="65.5" y="193.7">0</text>
<text x="65.5" y="196.3">1</text>
<text x="69.3" y="192.5">13</text>
<text x="69.3" y="195.1">14</text>
<text x="69.3" y="197.7">15</text>
<text x="50.7" y="203">11</text>
<text x="65.5" y="198.9">2</text>
<text x="65.5" y="201.5">3</text>
<text x="69.3" y="200.3">12</text>
<text x="69.3" y="203">1</text>
<text x="50.7" y="205.6">10</text>
<text x="51.8" y="208.2">9</text>
<text x="55.7" y="204.1">A</text>
<text x="55.7" y="206.7">B</text>
<text x="55.7" y="209.3">C</text>
<text x="65.5" y="204.1">4</text>
<text x="65.5" y="206.7">5</text>
<text x="65.5" y="209.3">6</text>
<text x="69.3" y="205.6">5</text>
<text x="69.3" y="208.2">2</text>
<text x="51.8" y="210.8">6</text>
<text x="55.7" y="211.9">EN</text>
<text x="65.5" y="211.9">7</text>
<text x="69.3" y="210.8">4</text>
<text x="51.8" y="223.8">3</text>
<text x="55.7" y="225">COM</text>
<text x="65.5" y="225">0</text>
<text x="65.5" y="227.6">1</text>
<text x="69.3" y="223.8">13</text>
<text x="69.3" y="226.4">14</text>
<text x="160" y="226.4" transform="rotate(-90 160 226.4)">16</text>
<text x="178.2" y="226.4" transform="rotate(-90 178.2 226.4)">16</text>
<text x="196.5" y="226.4" transform="rotate(-90 196.5 226.4)">16</text>
<text x="214.8" y="226.4" transform="rotate(-90 214.8 226.4)">16</text>
<text x="233" y="226.4" transform="rotate(-90 233 226.4)">16</text>
<text x="251.3" y="226.4" transform="rotate(-90 251.3 226.4)">16</text>
<text x="269.6" y="226.4" transform="rotate(-90 269.6 226.4)">16</text>
<text x="65.5" y="230.2">2</text>
<text x="65.5" y="232.8">3</text>
<text x="69.3" y="229.1">15</text>
<text x="69.3" y="231.7">12</text>
<text x="50.7" y="234.3">11</text>
<text x="50.7" y="236.9">10</text>
<text x="51.8" y="239.5">9</text>
<text x="55.7" y="235.4">A</text>
<text x="55.7" y="238">B</text>
<text x="65.5" y="235.4">4</text>
<text x="65.5" y="238">5</text>
<text x="69.3" y="234.3">1</text>
<text x="69.3" y="236.9">5</text>
<text x="69.3" y="239.5">2</text>
<text x="160" y="238.7" transform="rotate(-90 160 238.7)">8</text>
<text x="178.2" y="238.7" transform="rotate(-90 178.2 238.7)">8</text>
<text x="196.5" y="238.7" transform="rotate(-90 196.5 238.7)">8</text>
<text x="214.8" y="238.7" transform="rotate(-90 214.8 238.7)">8</text>
<text x="233" y="238.7" transform="rotate(-90 233 238.7)">8</text>
<text x="251.3" y="238.7" transform="rotate(-90 251.3 238.7)">8</text>
<text x="269.6" y="238.7" transform="rotate(-90 269.6 238.7)">8</text>
<text x="51.8" y="242.1">6</text>
<text x="55.7" y="240.6">C</text>
<text x="55.7" y="243.3">EN</text>
<text x="65.5" y="240.6">6</text>
<text x="65.5" y="243.3">7</text>
<text x="69.3" y="242.1">4</text>
<text x="160" y="252.5" transform="rotate(-90 160 252.5)">16</text>
<text x="178.2" y="252.5" transform="rotate(-90 178.2 252.5)">16</text>
<text x="196.5" y="252.5" transform="rotate(-90 196.5 252.5)">16</text>
<text x="214.8" y="252.5" transform="rotate(-90 214.8 252.5)">16</text>
<text x="233" y="252.5" transform="rotate(-90 233 252.5)">16</text>
<text x="251.3" y="252.5" transform="rotate(-90 251.3 252.5)">16</text>
<text x="269.6" y="252.5" transform="rotate(-90 269.6 252.5)">16</text>
<text x="160" y="264.8" transform="rotate(-90 160 264.8)">8</text>
<text x="178.2" y="264.8" transform="rotate(-90 178.2 264.8)">8</text>
<text x="196.5" y="264.8" transform="rotate(-90 196.5 264.8)">8</text>
<text x="214.8" y="264.8" transform="rotate(-90 214.8 264.8)">8</text>
<text x="233" y="264.8" transform="rotate(-90 233 264.8)">8</text>
<text x="251.3" y="264.8" transform="rotate(-90 251.3 264.8)">8</text>
<text x="269.6" y="264.8" transform="rotate(-90 269.6 264.8)">8</text>
</g>
<g font-size="1.8">
<text x="27.2" y="30.5">IOUT+</text>
<text x="108.9" y="30.5">DRIVE01+</text>
<text x="109.2" y="33.1">DRIVE01-</text>
<text x="160.3" y="30.5">IOUT+</text>
<text x="241.2" y="30.5">DRIVE09+</text>
<text x="241.2" y="33.4">DRIVE09-</text>
<text x="288.2" y="30.5">IOUT+</text>
<text x="369.1" y="30.8">DRIVE17+</text>
<text x="369.1" y="33.4">DRIVE17-</text>
<text x="108.9" y="41">DRIVE02-</text>
<text x="109.2" y="38.4">DRIVE02+</text>
<text x="241.2" y="41.2">DRIVE10-</text>
<text x="241.2" y="38.6">DRIVE10+</text>
<text x="369.1" y="41.2">DRIVE18-</text>
<text x="369.1" y="38.6">DRIVE18+</text>
<text x="108.9" y="46.2">DRIVE03+</text>
<text x="241.2" y="46.2">DRIVE11+</text>
<text x="369.1" y="46.5">DRIVE19+</text>
<text x="108.9" y="48.8">DRIVE03-</text>
<text x="241.2" y="49.1">DRIVE11-</text>
<text x="369.1" y="49.1">DRIVE19-</text>
<text x="109.2" y="54">DRIVE04+</text>
<text x="109.2" y="56.6">DRIVE04-</text>
<text x="241.2" y="54.3">DRIVE12+</text>
<text x="241.2" y="56.9">DRIVE12-</text>
<text x="369.1" y="54.3">DRIVE20+</text>
<text x="369.1" y="56.9">DRIVE20-</text>
<text x="27.2" y="61.9">IOUT-</text>
<text x="160.3" y="61.9">IOUT-</text>
<text x="288.2" y="61.9">IOUT-</text>
<text x="109.2" y="72.3">DRIVE05+</text>
<text x="109.2" y="75.2">DRIVE05-</text>
<text x="241.2" y="72.6">DRIVE13+</text>
<text x="241.2" y="75.2">DRIVE13-</text>
<text x="369.1" y="72.6">DRIVE21+</text>
<text x="369.1" y="75.2">DRIVE21-</text>
<text x="108.9" y="80.4">DRIVE06+</text>
<text x="109.2" y="83">DRIVE06-</text>
<text x="241.2" y="80.4">DRIVE14+</text>
<text x="241.2" y="83">DRIVE14-</text>
<text x="369.1" y="80.4">DRIVE22+</text>
<text x="369.1" y="83">DRIVE22-</text>
<text x="109.2" y="88.2">DRIVE07+</text>
<text x="241.2" y="88.2">DRIVE15+</text>
<text x="369.1" y="88.2">DRIVE23+</text>
<text x="109.2" y="90.8">DRIVE07-</text>
<text x="241.2" y="90.8">DRIVE15-</text>
<text x="369.1" y="90.8">DRIVE23-</text>
<text x="37.1" y="101.5" transform="rotate(-90 37.1 101.5)">CH_0</text>
<text x="39.7" y="101.5" transform="rotate(-90 39.7 101.5)">CH_1</text>
<text x="42.3" y="101.5" transform="rotate(-90 42.3 101.5)">CH_2</text>
<text x="47.6" y="101.5" transform="rotate(-90 47.6 101.5)">CS0</text>
<text x="109.2" y="96">DRIVE08+</text>
<text x="109.4" y="98.7">DRIVE08-</text>
<text x="170.2" y="101.5" transform="rotate(-90 170.2 101.5)">CH_0</text>
<text x="172.8" y="101.5" transform="rotate(-90 172.8 101.5)">CH_1</text>
<text x="175.5" y="101.5" transform="rotate(-90 175.5 101.5)">CH_2</text>
<text x="180.7" y="101" transform="rotate(-90 180.7 101)">CS1</text>
<text x="241.2" y="96">DRIVE16+</text>
<text x="241.2" y="98.7">DRIVE16-</text>
<text x="298.1" y="101.5" transform="rotate(-90 298.1 101.5)">CH_0</text>
<text x="300.7" y="101.5" transform="rotate(-90 300.7 101.5)">CH_1</text>
<text x="303.4" y="101.5" transform="rotate(-90 303.4 101.5)">CH_2</text>
<text x="308.6" y="101.3" transform="rotate(-90 308.6 101.3)">CS2</text>
<text x="369.1" y="96">DRIVE24+</text>
<text x="369.1" y="98.7">DRIVE24-</text>
<text x="27.2" y="108.8">IOUT+</text>
<text x="108.1" y="109.1">DRIVE25+</text>
<text x="108.1" y="111.7">DRIVE25-</text>
<text x="160.3" y="108.8">IOUT+</text>
<text x="241.2" y="109.1">DRIVE33+</text>
<text x="241.2" y="111.7">DRIVE33-</text>
<text x="288.2" y="108.8">IOUT+</text>
<text x="369.1" y="109.1">DRIVE41+</text>
<text x="369.1" y="111.7">DRIVE41-</text>
<text x="108.1" y="119.5">DRIVE26-</text>
<text x="108.1" y="116.9">DRIVE26+</text>
<text x="241.2" y="119.5">DRIVE34-</text>
<text x="241.2" y="116.9">DRIVE34+</text>
<text x="369.1" y="119.5">DRIVE42-</text>
<text x="369.1" y="116.9">DRIVE42+</text>
<text x="108.1" y="124.8">DRIVE27+</text>
<text x="241.2" y="124.8">DRIVE35+</text>
<text x="369.1" y="124.8">DRIVE43+</text>
<text x="108.1" y="127.4">DRIVE27-</text>
<text x="241.2" y="127.4">DRIVE35-</text>
<text x="369.1" y="127.4">DRIVE43-</text>
<text x="108.1" y="132.6">DRIVE28+</text>
<text x="108.1" y="135.2">DRIVE28-</text>
<text x="241.2" y="132.6">DRIVE36+</text>
<text x="241.2" y="135.2">DRIVE36-</text>
<text x="369.1" y="132.6">DRIVE44+</text>
<text x="369.1" y="135.2">DRIVE44-</text>
<text x="27.2" y="140.2">IOUT-</text>
<text x="160.3" y="140.2">IOUT-</text>
<text x="288.2" y="140.2">IOUT-</text>
<text x="108.1" y="150.9">DRIVE29+</text>
<text x="108.1" y="153.5">DRIVE29-</text>
<text x="241.2" y="150.9">DRIVE37+</text>
<text x="241.2" y="153.5">DRIVE37-</text>
<text x="369.1" y="150.9">DRIVE45+</text>
<text x="369.1" y="153.5">DRIVE45-</text>
<text x="108.1" y="158.7">DRIVE30+</text>
<text x="108.1" y="161.3">DRIVE30-</text>
<text x="241.2" y="158.7">DRIVE38+</text>
<text x="241.2" y="161.3">DRIVE38-</text>
<text x="369.1" y="158.7">DRIVE46+</text>
<text x="369.1" y="161.3">DRIVE46-</text>
<text x="108.1" y="166.5">DRIVE31+</text>
<text x="241.2" y="166.5">DRIVE39+</text>
<text x="369.1" y="166.5">DRIVE47+</text>
<text x="108.1" y="169.1">DRIVE31-</text>
<text x="241.2" y="169.1">DRIVE39-</text>
<text x="369.1" y="169.1">DRIVE47-</text>
<text x="37.1" y="179.8" transform="rotate(-90 37.1 179.8)">CH_0</text>
<text x="39.7" y="179.8" transform="rotate(-90 39.7 179.8)">CH_1</text>
<text x="42.3" y="179.8" transform="rotate(-90 42.3 179.8)">CH_2</text>
<text x="47.8" y="179.8" transform="rotate(-90 47.8 179.8)">CS3</text>
<text x="108.1" y="174.3">DRIVE32+</text>
<text x="108.1" y="177">DRIVE32-</text>
<text x="170.2" y="179.8" transform="rotate(-90 170.2 179.8)">CH_0</text>
<text x="172.8" y="179.8" transform="rotate(-90 172.8 179.8)">CH_1</text>
<text x="175.5" y="179.8" transform="rotate(-90 175.5 179.8)">CH_2</text>
<text x="180.9" y="179.8" transform="rotate(-90 180.9 179.8)">CS4</text>
<text x="241.2" y="174.3">DRIVE40+</text>
<text x="241.2" y="177">DRIVE40-</text>
<text x="298.1" y="179.8" transform="rotate(-90 298.1 179.8)">CH_0</text>
<text x="300.7" y="179.8" transform="rotate(-90 300.7 179.8)">CH_1</text>
<text x="303.4" y="179.8" transform="rotate(-90 303.4 179.8)">CH_2</text>
<text x="369.1" y="174.3">DRIVE48+</text>
<text x="369.1" y="177">DRIVE48-</text>
<text x="308.6" y="180.1" transform="rotate(-90 308.6 180.1)">CS5</text>
<text x="27.2" y="192.4">IOUT+</text>
<text x="108.1" y="192.6">DRIVE49+</text>
<text x="108.1" y="195.2">DRIVE49-</text>
<text x="108.1" y="203.1">DRIVE50-</text>
<text x="108.1" y="200.4">DRIVE50+</text>
<text x="148.6" y="215.1">VA+3V3</text>
<text x="27.2" y="223.7">IOUT-</text>
<text x="161.6" y="226">U12P</text>
<text x="179.9" y="226">U14P</text>
<text x="198.2" y="226">U16P</text>
<text x="216.4" y="226">U18P</text>
<text x="234.7" y="226">U20P</text>
<text x="253" y="226">U22P</text>
<text x="271.3" y="226">U24P</text>
<text x="159.1" y="228.6">V+</text>
<text x="177.4" y="228.6">V+</text>
<text x="195.7" y="228.6">V+</text>
<text x="214" y="228.6">V+</text>
<text x="232.2" y="228.6">V+</text>
<text x="250.5" y="228.6">V+</text>
<text x="268.8" y="228.6">V+</text>
<text x="157.2" y="238" transform="rotate(-90 157.2 238)">MAX4617CUE+</text>
<text x="158.4" y="236.7">GND</text>
<text x="166.1" y="236.3" transform="rotate(-90 166.1 236.3)">C28</text>
<text x="171.5" y="236.3" transform="rotate(-90 171.5 236.3)">0.1u/16V</text>
<text x="175.5" y="238" transform="rotate(-90 175.5 238)">MAX4617CUE+</text>
<text x="176.6" y="236.7">GND</text>
<text x="184.3" y="236.3" transform="rotate(-90 184.3 236.3)">C30</text>
<text x="189.8" y="236.3" transform="rotate(-90 189.8 236.3)">0.1u/16V</text>
<text x="193.7" y="238" transform="rotate(-90 193.7 238)">MAX4617CUE+</text>
<text x="194.9" y="236.7">GND</text>
<text x="202.6" y="236.3" transform="rotate(-90 202.6 236.3)">C32</text>
<text x="208.1" y="236.3" transform="rotate(-90 208.1 236.3)">0.1u/16V</text>
<text x="212" y="238" transform="rotate(-90 212 238)">MAX4617CUE+</text>
<text x="213.2" y="236.7">GND</text>
<text x="220.9" y="236.3" transform="rotate(-90 220.9 236.3)">C34</text>
<text x="226.4" y="236.3" transform="rotate(-90 226.4 236.3)">0.1u/16V</text>
<text x="230.3" y="238" transform="rotate(-90 230.3 238)">MAX4617CUE+</text>
<text x="231.4" y="236.7">GND</text>
<text x="239.1" y="236.3" transform="rotate(-90 239.1 236.3)">C36</text>
<text x="244.6" y="236.3" transform="rotate(-90 244.6 236.3)">0.1u/16V</text>
<text x="248.5" y="238" transform="rotate(-90 248.5 238)">MAX4617CUE+</text>
<text x="249.7" y="236.7">GND</text>
<text x="257.4" y="236.3" transform="rotate(-90 257.4 236.3)">C38</text>
<text x="262.9" y="236.3" transform="rotate(-90 262.9 236.3)">0.1u/16V</text>
<text x="266.8" y="238" transform="rotate(-90 266.8 238)">MAX4617CUE+</text>
<text x="268" y="236.7">GND</text>
<text x="275.7" y="236.3" transform="rotate(-90 275.7 236.3)">C40</text>
<text x="281.2" y="236.3" transform="rotate(-90 281.2 236.3)">0.1u/16V</text>
<text x="159.1" y="254.7">V+</text>
<text x="161.6" y="252.1">U13P</text>
<text x="177.4" y="254.7">V+</text>
<text x="179.9" y="252.1">U15P</text>
<text x="195.7" y="254.7">V+</text>
<text x="198.2" y="252.1">U17P</text>
<text x="214" y="254.7">V+</text>
<text x="216.4" y="252.1">U19P</text>
<text x="232.2" y="254.7">V+</text>
<text x="234.7" y="252.1">U21P</text>
<text x="250.5" y="254.7">V+</text>
<text x="253" y="252.1">U23P</text>
<text x="268.8" y="254.7">V+</text>
<text x="271.3" y="252.1">U25P</text>
<text x="37.1" y="263.3" transform="rotate(-90 37.1 263.3)">CH_0</text>
<text x="39.7" y="263.3" transform="rotate(-90 39.7 263.3)">CH_1</text>
<text x="42.3" y="263.3" transform="rotate(-90 42.3 263.3)">CH_2</text>
<text x="47.8" y="263.3" transform="rotate(-90 47.8 263.3)">CS6</text>
<text x="158.4" y="262.8">GND</text>
<text x="166.1" y="262.4" transform="rotate(-90 166.1 262.4)">C29</text>
<text x="171.5" y="262.4" transform="rotate(-90 171.5 262.4)">0.1u/16V</text>
<text x="176.6" y="262.8">GND</text>
<text x="184.3" y="262.4" transform="rotate(-90 184.3 262.4)">C31</text>
<text x="189.8" y="262.4" transform="rotate(-90 189.8 262.4)">0.1u/16V</text>
<text x="194.9" y="262.8">GND</text>
<text x="202.6" y="262.4" transform="rotate(-90 202.6 262.4)">C33</text>
<text x="208.1" y="262.4" transform="rotate(-90 208.1 262.4)">0.1u/16V</text>
<text x="213.2" y="262.8">GND</text>
<text x="220.9" y="262.4" transform="rotate(-90 220.9 262.4)">C35</text>
<text x="226.4" y="262.4" transform="rotate(-90 226.4 262.4)">0.1u/16V</text>
<text x="231.4" y="262.8">GND</text>
<text x="239.1" y="262.4" transform="rotate(-90 239.1 262.4)">C37</text>
<text x="244.6" y="262.4" transform="rotate(-90 244.6 262.4)">0.1u/16V</text>
<text x="249.7" y="262.8">GND</text>
<text x="257.4" y="262.4" transform="rotate(-90 257.4 262.4)">C39</text>
<text x="262.9" y="262.4" transform="rotate(-90 262.9 262.4)">0.1u/16V</text>
<text x="268" y="262.8">GND</text>
<text x="275.7" y="262.4" transform="rotate(-90 275.7 262.4)">C41</text>
<text x="281.2" y="262.4" transform="rotate(-90 281.2 262.4)">0.1u/16V</text>
<text x="157.2" y="264.1" transform="rotate(-90 157.2 264.1)">MAX4617CUE+</text>
<text x="175.5" y="264.1" transform="rotate(-90 175.5 264.1)">MAX4617CUE+</text>
<text x="193.7" y="264.1" transform="rotate(-90 193.7 264.1)">MAX4617CUE+</text>
<text x="212" y="264.1" transform="rotate(-90 212 264.1)">MAX4617CUE+</text>
<text x="230.3" y="264.1" transform="rotate(-90 230.3 264.1)">MAX4617CUE+</text>
<text x="248.5" y="264.1" transform="rotate(-90 248.5 264.1)">MAX4617CUE+</text>
<text x="266.8" y="264.1" transform="rotate(-90 266.8 264.1)">MAX4617CUE+</text>
</g>
</svg>
